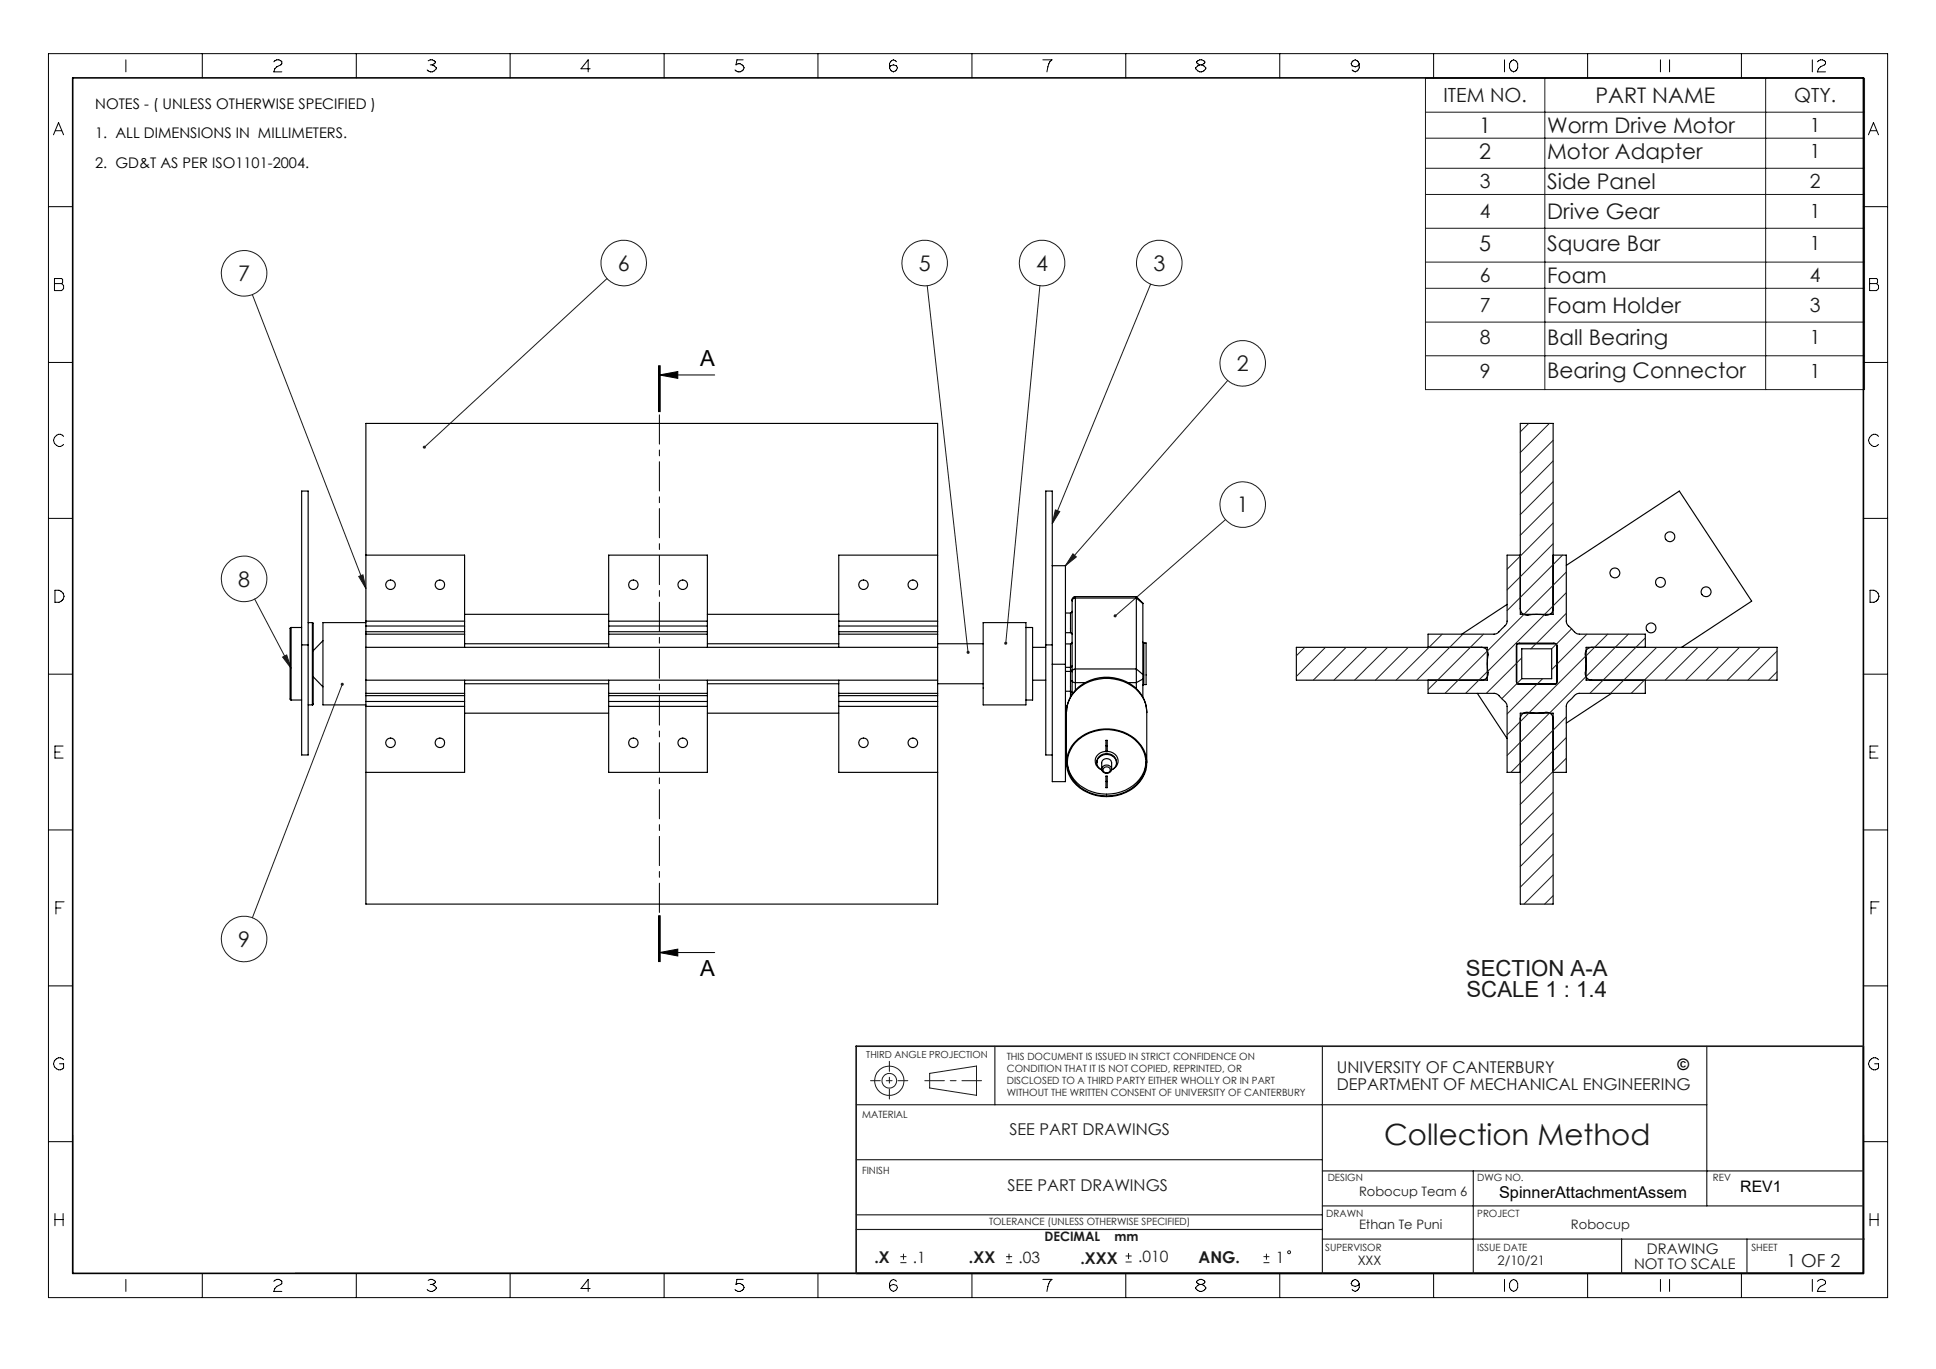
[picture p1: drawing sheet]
<svg xmlns="http://www.w3.org/2000/svg" width="420mm" height="297mm" viewBox="0 0 420 297" stroke-linecap="round" stroke-linejoin="round" font-family="sans-serif">
<g fill="none" stroke="#191924" stroke-width=".22">
<path d="M309.2 17h95.3v67.5h-95.3zM335.1 17v67.5M383 17v67.5M309.2 24.3h95.3M309.2 30h95.3M309.2 36.5h95.3M309.2 42.2h95.3M309.2 49.5h95.3M309.2 56.9h95.3M54.8 63.9l24.6 63.8M131.7 60.4l-39.6 36.6M201.2 62l8.8 79.5"/>
<path d="M225.6 62l-7.4 77.6M249.6 61.6l-21.3 52M309.2 62.5h95.3M309.2 69.9h95.3M309.2 77.2h95.3M266.3 82.5l-35.2 40.2M229 110.6l.9 .4-1.6 2.6zM265.9 112.7l-24 20.9M55.2 130l7.9 15M77.8 125.1l.9-.4 .7 3zM232.8 120.2l.7 .6-2.4 1.9zM61.3 142.6l.9-.5 .9 2.9z"/>
<path d="M74.3 148.4l-19.5 50.7M201.7 232.9l10.1-1.6v6.3l-10.1-1.6zM195.3 273.9h1.3M195.3 272.6h1.3M196 272v1.3M218.3 273.9h1.3M218.3 272.6h1.3M218.9 272v1.3M244.2 273.8h1.3M244.2 272.5h1.3M244.8 271.8v1.4M274.1 273.9h1.3"/>
<path d="M274.1 272.6h1.3M274.7 272v1.3"/>
<circle cx="53" cy="59.3" r="4.9"/>
<circle cx="135.3" cy="57.1" r="4.9"/>
<circle cx="200.6" cy="57.1" r="4.9"/>
<circle cx="226.1" cy="57.1" r="4.9"/>
<circle cx="251.5" cy="57.1" r="4.9"/>
<circle cx="269.6" cy="78.8" r="4.9"/>
<circle cx="269.6" cy="109.5" r="4.9"/>
<circle cx="53" cy="125.6" r="4.9"/>
<circle cx="53" cy="203.7" r="4.9"/>
<circle cx="192.9" cy="234.5" r="3.2"/>
<circle cx="192.9" cy="234.5" r="1.58"/>
<circle cx="279.7" cy="271.7" r=".32"/>
</g>
<g fill="none" stroke="#000" stroke-width=".22">
<path d="M10.5 11.6h399v269.9h-399zM27.3 13v2.6M43.9 11.6v5.3M59.4 13.4a.92 .92 0 0 1 1-.4 .92 .92 0 0 1 .7 .8l-1.5 1.1-.2 .7h1.7M77.3 11.6v5.3M92.9 13.2a.96 .96 0 0 1 1.5 .4l-.6 .5M93.3 14.1h.5M93.8 14.1l.9 .6a1.11 1.11 0 0 1-.9 .9 1.11 1.11 0 0 1-1.1-.4M110.7 11.6v5.3M128 14.9h-2l1.6-1.9v2.6M144.1 11.6v5.3M161.2 13h-1.3l-.2 1.1a1.08 1.08 0 0 1 1.7 .6 1.11 1.11 0 0 1-.8 .9 1.11 1.11 0 0 1-1.1-.4"/>
<path d="M177.4 11.6v5.3M193.2 14.3l.6-.2 .7 .2a.87 .87 0 0 1-.7 1.3 .87 .87 0 0 1-.6-1.3zM194.5 13.4l-.2-.2a.87 .87 0 0 0-1.3 .6v.9M210.9 11.6v5.3M226.2 13h2a3.4 3.4 0 0 0-1.1 2.6M244.2 11.6v5.3M260.3 14.1l-.7-.5a.92 .92 0 0 1 .9-.6 .92 .92 0 0 1 .9 .6l-.7 .5M260.3 14.1l-.9 .6a1.11 1.11 0 0 0 1.1 .9 1.11 1.11 0 0 0 1.1-.9l-.9-.6M260.3 14.1h.4M277.6 11.6v5.3M293.3 13.4l.2-.2a.91 .91 0 0 1 1.4 .6l-.3 .5-.6 .2-.7-.2-.2-.5zM294.9 13.8v.9a.91 .91 0 0 1-1.4 .7l-.2-.2"/>
<path d="M311 11.6v5.3M326.4 13v2.6M327.7 13.4l.2-.2a.87 .87 0 0 1 1.3 .6v.9a.87 .87 0 0 1-1.3 .7l-.4-.7v-.9zM344.4 11.6v5.3M360.2 13v2.6M362.2 13v2.6M377.8 11.6v5.3M393.2 13v2.6M394.3 13.4a1.1 1.1 0 0 1 1.7 0v.4l-1.1 .7-.4 .4-.2 .7h1.7M11.6 29.2l1.1-2.6 1.1 2.6M12 28.4h1.4M405.3 29.2l1.1-2.6 1.1 2.6"/>
<path d="M405.8 28.4h1.3M10.5 44.8h5.3M404.2 44.8h5.3M10.5 78.6h5.3M11.8 60.4h1.6l.2 .2v.7l-.2 .2 .4 .4v.7l-.4 .4h-1.6zM11.8 61.5h1.6M142.9 79.3v10M143.1 79.3v10M143.2 79.3v10M404.2 78.6h5.3M405.6 60.4h1.5l.2 .2v.7l-.2 .2 .4 .4v.7l-.4 .4h-1.5zM405.6 61.5h1.5"/>
<path d="M13.8 94.7a1.29 1.29 0 0 0-2.1 .3 1.29 1.29 0 0 0 1 1.9h.4l.7-.5M143.1 81.3l3.9-.7v1.5zM143.1 81.3h11.9M407.5 94.7a1.25 1.25 0 0 0-1.9 .1 1.25 1.25 0 0 0 .4 1.8 .98 .98 0 0 0 1.5-.2M10.5 112.5h5.3M404.2 112.5h5.3M11.9 128.1a1.56 1.56 0 0 1 2 1.3 1.57 1.57 0 0 1-2 1.3zM405.7 128.1a1.51 1.51 0 0 1 1.9 1.3 1.55 1.55 0 0 1-1.9 1.3zM10.5 146.3h5.3M404.2 146.3h5.3M11.9 163.2h1.1M13.7 161.9h-1.8v2.6h1.8"/>
<path d="M405.7 163.2h1.1M407.4 161.9h-1.7v2.6h1.7M10.5 180.1h5.3M12.1 197h1.1M13.9 195.6h-1.8v2.7M142.9 198.6v10M143.1 198.6v10M143.2 198.6v10zM404.2 180.1h5.3M405.9 197h1.1M407.6 195.6h-1.7v2.7M10.5 213.9h5.3"/>
<path d="M143.1 206.7l3.9-.8v1.5zM143.1 206.7h11.9M404.2 213.9h5.3M13.8 229.9a1.26 1.26 0 0 0-1.8 0 1.26 1.26 0 0 0 0 1.8 1.26 1.26 0 0 0 1.8 0v-.9h-.9M407.5 229.9a1.27 1.27 0 0 0-1.8 0 1.27 1.27 0 0 0 0 1.8 1.27 1.27 0 0 0 1.8 0v-.9h-.8M10.5 247.7h5.3M15.8 246.2v30M404.2 247.7h5.3M404.3 246.2v30h-340.3M11.9 263.3v2.6M11.9 264.6h1.8M13.7 263.3v2.6"/>
<path d="M27.3 277.6v2.6M43.9 276.3v5.2M59.4 278a.92 .92 0 0 1 1-.5 .92 .92 0 0 1 .7 .9l-1.1 .7-.4 .4-.2 .7h1.7M77.3 276.3v5.2M92.9 277.8a.95 .95 0 0 1 1.5 .4l-.6 .5M93.3 278.7h.5M93.8 278.7l.9 .6a1.14 1.14 0 0 1-2 .4M110.7 276.3v5.2M128 279.5h-2l1.6-1.9v2.6M144.1 276.3v5.2M161.2 277.6h-1.3l-.2 1.1a1.11 1.11 0 0 1 1.7 .6 1.11 1.11 0 0 1-.8 .9 1.11 1.11 0 0 1-1.1-.5M177.4 276.3v5.2"/>
<path d="M193.2 278.9l.6-.2 .7 .2a.87 .87 0 0 1-.7 1.3 .87 .87 0 0 1-.6-1.3zM194.5 278l-.2-.2a.87 .87 0 0 0-1.3 .6v.9M210.9 276.3v5.2M226.2 277.6h2a3.6 3.6 0 0 0-1.1 2.6M244.2 276.3v5.2M260.3 278.7l-.9 .6a1.12 1.12 0 0 0 1.1 .9 1.12 1.12 0 0 0 1.1-.9l-.4-.4-.5-.2M260.3 278.7h.4M260.3 278.7l-.7-.5a.91 .91 0 0 1 .9-.7 .91 .91 0 0 1 .9 .7l-.7 .5M277.6 276.3v5.2M293.3 278l.2-.2a.91 .91 0 0 1 1.4 .6l-.3 .5-.6 .2-.7-.2-.2-.5zM294.9 278.4v.9a.89 .89 0 0 1-.7 .7 .89 .89 0 0 1-.9-.3M311 276.3v5.2"/>
<path d="M326.4 277.6v2.6M327.7 278l.2-.2a.87 .87 0 0 1 1.3 .6v.9a.88 .88 0 0 1-.8 .9 .88 .88 0 0 1-.9-.9v-.9zM344.4 276.3v5.2M360.2 277.6v2.6M362.2 277.6v2.6M377.8 276.3v5.2M393.2 277.6v2.6M394.3 278a1.1 1.1 0 0 1 1.7 0v.4l-1.1 .7-.4 .4-.2 .7h1.7M405.7 264.6h1.7M405.7 263.3v2.6M407.4 263.3v2.6"/>
</g>
<path d="M143.1 79.3v129.3" fill="none" stroke="#000" stroke-width=".22" stroke-dasharray="6.3 1.3 1.3 1.3" stroke-dashoffset="-.5"/>
<path d="M15.8 16.9h388.4v259.4h-388.4z" fill="none" stroke="#000" stroke-width=".35"/>
<path d="M200.6 234.5h12.3" fill="none" stroke="#191924" stroke-width=".22" stroke-dasharray="15.2 1.3 1.3 1.3" stroke-dashoffset="11"/>
<path d="M188.8 234.5h8.1M192.9 230.3v8.1" fill="none" stroke="#191924" stroke-width=".22" stroke-dasharray="15.2 1.3 1.3 1.3" stroke-dashoffset="13.1"/>
<g fill="none" stroke="#191924" stroke-width=".25">
<path d="M185.7 239.7h184.6M215.8 227v12.7M286.9 227v49.3M370.3 227v34.6M185.7 251.6h101.2M286.9 254h117.3M319.6 254v22.3M185.7 263.6h101.2M185.7 266.7h101.2M286.9 261.6h117.3M286.9 268.8h117.6M351.8 268.8v7.5"/>
<path d="M379 268.8v7.5"/>
</g>
<path d="M404.2 227h-218.5v49.3" fill="none" stroke="#191924" stroke-width=".35"/>
<path d="M143.1 81.3l3.9-.7v1.5zM143.1 206.7l3.9-.8v1.5z" fill="#000"/>
<path d="M241.8 133.3l-.2 .5 .3-.2-.2 .2a.33 .33 0 0 0 .4 .1 .33 .33 0 0 0 .1-.5 .33 .33 0 0 0-.4-.1zM229 110.6l.9 .4-1.6 2.6zM217.9 139.3v.1a.31 .31 0 0 0 0 .3 .31 .31 0 0 0 .3 .2v-.3v.3a.33 .33 0 0 0 .3-.5 .33 .33 0 0 0-.6-.1zM209.8 141.3l-.1 .4 .3 .1v-.3v.3a.33 .33 0 0 0 .3-.4 .33 .33 0 0 0-.5-.1zM77.8 125.1l.9-.4 .7 3zM91.8 96.8v.4l.3-.2-.3 .2a.33 .33 0 0 0 .5 0 .33 .33 0 0 0-.1-.5 .33 .33 0 0 0-.4 .1zM61.3 142.6l.9-.5 .9 2.9zM74 148.2a.34 .34 0 0 0 .1 .5 .34 .34 0 0 0 .5-.1 .34 .34 0 0 0-.2-.5l-.1 .3 .1-.3zM232.8 120.2l.7 .6-2.4 1.9z" fill="#191924"/>
<g fill="none" stroke="#000" stroke-width=".25">
<path d="M329.8 91.9h7.1v41.4h-7.1zM65.4 106.5h1.5v57.3h-1.5zM63.1 136.1l-.2 .2v15.4l.2 .2M63.1 136.1v15.8M63.1 136.1h2.3M65.4 139.9h1.5M66.9 135.1h.9M67.8 135.1l.1 .1v17.6l-.1 .1M67.8 135.1v17.8M70.1 139l-2.2 2.2M79.4 135.1h-9.3v17.8h9.3M79.4 137.1v.5"/>
<path d="M79.4 135.8v1.3M79.4 134.8v1M79.4 134.8v-42.9h124v42.9M79.4 137.6v12.8M79.4 137.6h21.4M79.4 120.4h21.4v14.4M79.4 137.1h21.4M79.4 135.8h21.4M79.4 134.8h21.4M100.8 137.1v.5M100.8 135.8v1.3M100.8 134.8v1"/>
<path d="M100.8 133.3h31.2M100.8 139.7h31.2M100.8 137.6v2.8M132 137.1v.5M132 135.8v1.3M132 134.8v1M132 137.6h21.5M132 137.1h21.5M132 135.8h21.5M132 134.8h21.5M132 134.8v-14.4h21.5v14.4M132 137.6v2.8"/>
<path d="M153.5 137.1v.5M153.5 135.8v1.3M153.5 134.8v1M153.5 133.3h28.5M153.5 139.7h28.5M153.5 137.6v2.8M182 137.1v.5M182 135.8v1.3M182 134.8v1M182 137.6h21.4M182 137.1h21.4M182 135.8h21.4"/>
<path d="M182 134.8h21.4M182 137.6v2.8M203.4 137.1v.5M203.4 135.8v1.3M203.4 134.8v1M203.4 137.6v12.8M203.4 139.7h9.9M203.4 120.4h-21.4v14.4M213.3 135.1h9.3v17.8h-9.3zM222.6 136.1h1.4v15.8h-1.4M226.9 139.9h1.4M228.3 122.7h2.8v46.9h-2.8v-63.1h-1.4v57.3h1.4"/>
<path d="M231.1 139.7h1.1M231.1 133h1.1M231.1 137.3h1.1M232.2 137.3l.4 .3M232.2 139.7v5.1M232.2 133v4.3M232.6 139.3l-.1 .3-.3 .1M232.6 132.6l-.1 .3-.3 .1M232.6 130.3v15.4M233.3 129.4a.73 .73 0 0 0-.7 .9M233.3 129.7a.67 .67 0 0 0-.7 .6M233.3 129.4v.3"/>
<path d="M233.3 129.4h13.2M233.3 129.7v15.4M233.3 129.7h13.2M246.5 129.4v.3M246.5 129.4l1.4 1.5M246.5 129.7v15.4M246.5 129.7l1.4 1.2M247.9 139.3l.2 .2M247.9 130.9v15.4M248.1 139.5h.5v9h-.5M248.1 139.5v9M327 131.1l-9.9 6.5"/>
<path d="M329 139.7h8.7v8.6h-8.7zM329.2 139.7l.3-.2h7.6a.72 .72 0 0 1 .7 .7v7.6a.72 .72 0 0 1-.7 .7h-7.4a.72 .72 0 0 1-.7-.7v-7.7zM329.3 139.6h8.1M329.8 120.4h-2.8v14.4l-.4 .9-1.5 1.5-1 .4h-14.3v2.8M329.8 132a1.51 1.51 0 0 0 2.2 1.4l2.3-.1a1.8 1.8 0 0 0 2.6-.9v-.4M336.9 120.4h2.9v14.5l.3 .7 1.6 1.6 .9 .4h14.3v2.8M339.8 122.7l24.5-16.2 15.7 23.9-15.2 10M63.1 151.9h2.3M66.9 152.9h.9M67.9 146.8l2.2 2.2M79.4 150.4v.5M79.4 150.9v1.3"/>
<path d="M79.4 152.2v1M79.4 147.6h124M79.4 140.4h124M79.4 153.2v42.9h124v-42.9M79.4 150.4h21.4M79.4 150.9h21.4M79.4 152.2h21.4M79.4 153.2h21.4M100.8 150.4v.5M100.8 150.9v1.3M100.8 152.2v1M100.8 154.7h31.2"/>
<path d="M100.8 148.3h31.2M100.8 147.6v2.8M100.8 153.2v14.4h-21.4M132 150.4v.5M132 150.9v1.3M132 152.2v1M132 150.4h21.5M132 150.9h21.5M132 152.2h21.5M132 153.2h21.5M132 153.2v14.4h21.5v-14.4M132 147.6v2.8"/>
<path d="M153.5 150.4v.5M153.5 150.9v1.3M153.5 152.2v1M153.5 154.7h28.5M153.5 148.3h28.5M153.5 147.6v2.8M182 150.4v.5M182 150.9v1.3M182 152.2v1M182 150.4h21.4M182 150.9h21.4M182 152.2h21.4"/>
<path d="M182 153.2h21.4M182 153.2v14.4h21.4M182 147.6v2.8M203.4 150.4v.5M203.4 150.9v1.3M203.4 152.2v1M203.4 148.3h9.9M224 147.6h2.9M224 140.4h2.9M228.3 144.1h2.8M231.1 145.7h1.1M231.1 150h1.1"/>
<path d="M231.1 156.5h.3M231.1 144.8h1.1M231.1 154h.3M231.1 153.2h.4M231.4 154.4a7.8 7.8 0 0 1 7.1-7.1 8.9 8.9 0 0 1 10 5.2l.3 1.8v11.2M231.4 154.4v11.1M231.4 154.4a8.1 8.1 0 0 1 8.1-7.5 8.7 8.7 0 0 1 9 5.8l.3 1.9M232.2 150l.4 .3M232.2 145.7v4.3M232.2 144.8v.9M232.2 150v1.2M232.6 145.3l-.4 .4"/>
<path d="M232.6 144.4l-.4 .4M232.6 145.7v2M232.6 147.7l.2 .3 .5 .1M232.6 147.7v3M233.3 145.1a.67 .67 0 0 0-.7 .6M233.3 145.1v3M233.3 145.1h13.2M233.3 148.1v1.7M233.3 148.1h2.1M244.7 148.1h1.8M246.5 145.1v3M246.5 145.1l1.4 1.2"/>
<path d="M246.5 148.1v1.3M247.9 146.3v1M247.9 147.3l-1.4 .8M247.9 147.3v3.9M248.1 148.5l-.2 .2M281.2 140.4h41.5v7.2h-41.5zM309.8 147.6v2.8h14.5l.8 .4 1.5 1.5 .4 .9v14.4h2.8M320.5 150.4l6.5 9.8M321.4 140.4a1.51 1.51 0 0 1 1.4 2.2l-.1 2.4a1.8 1.8 0 0 1-1 2.5l-.3 .1M329 140v8M329.3 148.4h8.1M329.8 156a1.51 1.51 0 0 1 2.2-1.4h2.8a1.54 1.54 0 0 1 2.1 1.4"/>
<path d="M329.8 154.7h7.1v41.4h-7.1zM330.1 140.8h6.5v6.4h-6.5zM344.1 140.4h41.4v7.2h-41.4zM345.3 140.4a1.51 1.51 0 0 0-1.3 2.2v2.8a1.54 1.54 0 0 0 1.3 2.2M349.6 150.4l-9.8 6.5M356.9 147.6v2.8h-14.4a6.7 6.7 0 0 0-2.4 2l-.3 .7v14.5h-2.9M231.1 160.8h.3M231.6 165.3a7.7 7.7 0 0 0 7.4 6.9 8.6 8.6 0 0 0 9.4-5.6l.2-1.3M233.1 161.1a9.6 9.6 0 0 1 14.5 .7 6.6 6.6 0 0 1-2.5 9.7 9.6 9.6 0 0 1-12.8-2.7 6.4 6.4 0 0 1 .8-7.7zM233.3 161.1a9.4 9.4 0 0 1 14.2 .8 6.5 6.5 0 0 1-2.5 9.4 9.3 9.3 0 0 1-12.6-2.6 6.3 6.3 0 0 1 .9-7.6zM237.9 165.5a2.17 2.17 0 0 1 1.9-2 2.17 2.17 0 0 1 2.4 1.5v.5M239 166.9v-1.4a1.09 1.09 0 0 1 1.1-.9 1.09 1.09 0 0 1 1.1 .9v1.4"/>
<path d="M239 167.1a1.76 1.76 0 0 1-1-2 1.76 1.76 0 0 1 1.8-1.4 1.82 1.82 0 0 1 2.2 1.1 1.82 1.82 0 0 1-.9 2.3M239.1 166.4a1.01 1.01 0 0 1 1.5-.3 1.01 1.01 0 0 1 .2 1.5 1.02 1.02 0 0 1-1.3 0 1.02 1.02 0 0 1-.4-1.2zM239.5 166.5a.71 .71 0 0 1 1.1 .1 .71 .71 0 0 1-.2 1 .7 .7 0 0 1-.9-.2 .7 .7 0 0 1 0-.9zM239.9 161.8v1.3h.3v-1.3M239.9 169.5v1.4h.3v-1.4M239.9 163a2.08 2.08 0 0 0-2.1 1.3 2.08 2.08 0 0 0 .7 2.4l.2 .1M239.9 161.8h.3M239.9 161.8v-1.2h.3v1.2M239.9 169.5v-1.1h.3v1.1M239.9 169.5h.3M240.2 163a2.07 2.07 0 0 1 2.2 1.4 2.07 2.07 0 0 1-.9 2.4"/>
<circle cx="362.3" cy="116.5" r="1.07"/>
<circle cx="84.7" cy="126.9" r="1.04"/>
<circle cx="95.4" cy="126.9" r="1.04"/>
<circle cx="137.4" cy="126.9" r="1.03"/>
<circle cx="148.1" cy="126.9" r="1.04"/>
<circle cx="187.3" cy="126.9" r="1.03"/>
<circle cx="198" cy="126.9" r="1.04"/>
<circle cx="350.3" cy="124.3" r="1.08"/>
<circle cx="358.2" cy="136.2" r="1.07"/>
<circle cx="360.2" cy="126.3" r="1.07"/>
<circle cx="370.1" cy="128.4" r="1.08"/>
<circle cx="84.7" cy="161.2" r="1.04"/>
<circle cx="95.4" cy="161.2" r="1.04"/>
<circle cx="137.4" cy="161.1" r="1.03"/>
<circle cx="148.1" cy="161.2" r="1.04"/>
<circle cx="187.3" cy="161.1" r="1.03"/>
<circle cx="198" cy="161.2" r="1.04"/>
</g>
<g fill="none" stroke="#191924" stroke-width=".22">
<path d="M331.6 91.9l-1.8 1.8M336.1 91.9l-6.3 6.3M336.9 95.5l-7.1 7.2M336.9 113.5l-9.9 10M336.9 118l-9.9 10M336.9 100l-7.1 7.2M336.9 104.5l-7.1 7.2M336.9 109l-7.1 7.1M312.9 137.6l-10 10M317.4 137.6l-10.1 10M321.8 137.6l-12 12M333.2 139.7l-1.1 1.1"/>
<path d="M335 133.4l-12.2 12.2M339 120.4l-12 12.1M339.8 124.1l-26.3 26.3M339.8 128.6l-4.7 4.7M339.8 133.1l-6.4 6.4M341 136.4l-4.4 4.4M344.3 137.6l-6.5 6.5M348.8 137.6l-4.7 4.7M353.3 137.6l-26.3 26.3M356.9 138.4l-12 12M283.1 140.4l-1.9 1.9M287.5 140.4l-6.3 6.4"/>
<path d="M292 140.4l-7.1 7.2M296.5 140.4l-7.1 7.2M301 140.4l-7.1 7.2M305.5 140.4l-7.1 7.2M322.7 145.7l-4.7 4.7M329 143.9l-6.6 6.5M330.1 142.7l-1.1 1.1M330.1 147.2l-4.3 4.4M331.6 154.7l-4.6 4.7M333.4 148.5l-6.4 6.4M334.6 147.2l-1 1.1M337.7 144.2l-1.1 1.1"/>
<path d="M339.8 155.5l-12 12.1M344 142.4l-12.2 12.2M359.4 140.4l-10 10M363.9 140.4l-10 10M368.4 140.4l-7.2 7.2M372.9 140.4l-7.2 7.2M377.4 140.4l-7.2 7.2M381.8 140.4l-7.1 7.2M385.5 141.2l-6.3 6.4M385.5 145.7l-1.8 1.9M336.9 171.9l-7.1 7.1M336.9 176.4l-7.1 7.1"/>
<path d="M339.8 160l-10 10M339.8 164.5l-10 10M336.9 185.3l-7.1 7.2M336.9 189.8l-6.3 6.3M336.9 194.3l-1.8 1.8M336.9 180.8l-7.1 7.2"/>
</g>
<text font-size="6.3" fill="#191924" x="300.3" y="248.4">Collection Method</text>
<g font-size="4.8">
<text x="151.9" y="79.4">A</text>
<text x="151.9" y="211.8">A</text>
</g>
<g font-size="4.8" fill="#191924">
<text x="318" y="211.7">SECTION A-A</text>
<text x="318.2" y="216.3">SCALE 1 : 1.4</text>
</g>
<g font-size="4.7" fill="#191924">
<text x="346.1" y="22.3">PART NAME</text>
<text x="320.9" y="28.8">1</text>
<text x="335.6" y="28.8">Worm Drive Motor</text>
<text x="320.9" y="34.5">2</text>
<text x="335.6" y="34.5">Motor Adapter</text>
<text x="335.7" y="41">Side Panel</text>
<text x="335.7" y="47.5">Drive Gear</text>
<text x="134" y="58.7">6</text>
<text x="199.3" y="58.7">5</text>
<text x="224.8" y="58.7">4</text>
<text x="250.2" y="58.7">3</text>
<text x="320.9" y="54.4">5</text>
<text x="335.6" y="54.4">Square Bar</text>
<text x="51.7" y="61">7</text>
<text x="335.7" y="61.4">Foam</text>
<text x="335.7" y="67.9">Foam Holder</text>
<text x="335.7" y="74.8">Ball Bearing</text>
<text x="268.3" y="80.5">2</text>
<text x="335.7" y="82.1">Bearing Connector</text>
<text x="268.3" y="111.1">1</text>
<text x="51.7" y="127.3">8</text>
<text x="51.7" y="205.4">9</text>
</g>
<g font-size="4.2" fill="#191924">
<text x="313.2" y="22.2">ITEM NO.</text>
<text x="389.2" y="22.2">QTY.</text>
<text x="392.6" y="28.7">1</text>
<text x="392.6" y="34.4">1</text>
<text x="321" y="40.9">3</text>
<text x="392.6" y="40.9">2</text>
<text x="321" y="47.4">4</text>
<text x="392.6" y="47.4">1</text>
<text x="392.6" y="54.3">1</text>
<text x="321" y="61.2">6</text>
<text x="392.6" y="61.2">4</text>
<text x="321" y="67.7">7</text>
<text x="392.6" y="67.7">3</text>
<text x="321" y="74.7">8</text>
<text x="392.6" y="74.7">1</text>
<text x="321" y="82">9</text>
<text x="392.6" y="82">1</text>
</g>
<text font-size="3.9" fill="#191924" x="387.5" y="274.9">1 OF 2</text>
<g font-size="3.5" fill="#191924">
<text x="290" y="232.9">UNIVERSITY OF CANTERBURY</text>
<text x="290" y="236.4">DEPARTMENT OF MECHANICAL ENGINEERING</text>
<text x="219" y="246.2">SEE PART DRAWINGS</text>
<text x="218.5" y="258.4">SEE PART DRAWINGS</text>
<text x="189.7" y="273.9">.X</text>
<text x="210.2" y="273.9">.XX</text>
<text x="234.4" y="274.2">.XXX</text>
<text x="260" y="273.9">ANG.</text>
</g>
<text font-size="3.5" x="325.2" y="259.9">SpinnerAttachmentAssem</text>
<g font-size="3.4">
<text x="363.9" y="232.1">©</text>
<text x="377.5" y="258.7">REV1</text>
</g>
<g font-size="3.4" fill="#191924">
<text x="198" y="273.9">.1</text>
<text x="221" y="273.9">.03</text>
<text x="246.9" y="273.8">.010</text>
<text x="276.8" y="273.9">1</text>
</g>
<g font-size="3.2">
<text x="20.7" y="23.7">NOTES - ( UNLESS OTHERWISE SPECIFIED )</text>
<text x="20.7" y="30">1. ALL DIMENSIONS IN MILLIMETERS.</text>
<text x="20.7" y="36.4">2. GD&amp;T AS PER ISO1101-2004.</text>
</g>
<g font-size="3.2" fill="#191924">
<text x="354.5" y="275.2">NOT TO SCALE</text>
<text x="357.3" y="272.1">DRAWING</text>
</g>
<g font-size="2.8" fill="#191924">
<text x="294.8" y="259.5">Robocup Team 6</text>
<text x="226.6" y="269.3">DECIMAL</text>
<text x="241.8" y="269.3">mm</text>
<text x="294.8" y="266.6">Ethan Te Puni</text>
<text x="340.8" y="266.6">Robocup</text>
<text x="294.5" y="274.4">XXX</text>
<text x="324.9" y="274.5">2/10/21</text>
</g>
<g font-size="2.2" fill="#191924">
<text x="218.4" y="229.9">THIS DOCUMENT IS ISSUED IN STRICT CONFIDENCE ON</text>
<text x="218.4" y="232.5">CONDITION THAT IT IS NOT COPIED, REPRINTED, OR</text>
<text x="218.4" y="235.2">DISCLOSED TO A THIRD PARTY EITHER WHOLLY OR IN PART</text>
<text x="218.4" y="237.8">WITHOUT THE WRITTEN CONSENT OF UNIVERSITY OF CANTERBURY</text>
<text x="187" y="242.6">MATERIAL</text>
<text x="187" y="254.6">FINISH</text>
<text x="288" y="256.2">DESIGN</text>
<text x="320.5" y="256.2">DWG NO.</text>
<text x="371.6" y="256.2">REV</text>
<text x="214.6" y="265.8">TOLERANCE (UNLESS OTHERWISE SPECIFIED)</text>
<text x="287.7" y="264">DRAWN</text>
<text x="320.5" y="264">PROJECT</text>
<text x="287.5" y="271.4">SUPERVISOR</text>
<text x="320.5" y="271.4">ISSUE DATE</text>
<text x="380" y="271.4">SHEET</text>
</g>
<text font-size="2.1" fill="#191924" x="187.9" y="229.6">THIRD ANGLE PROJECTION</text>
</svg>
